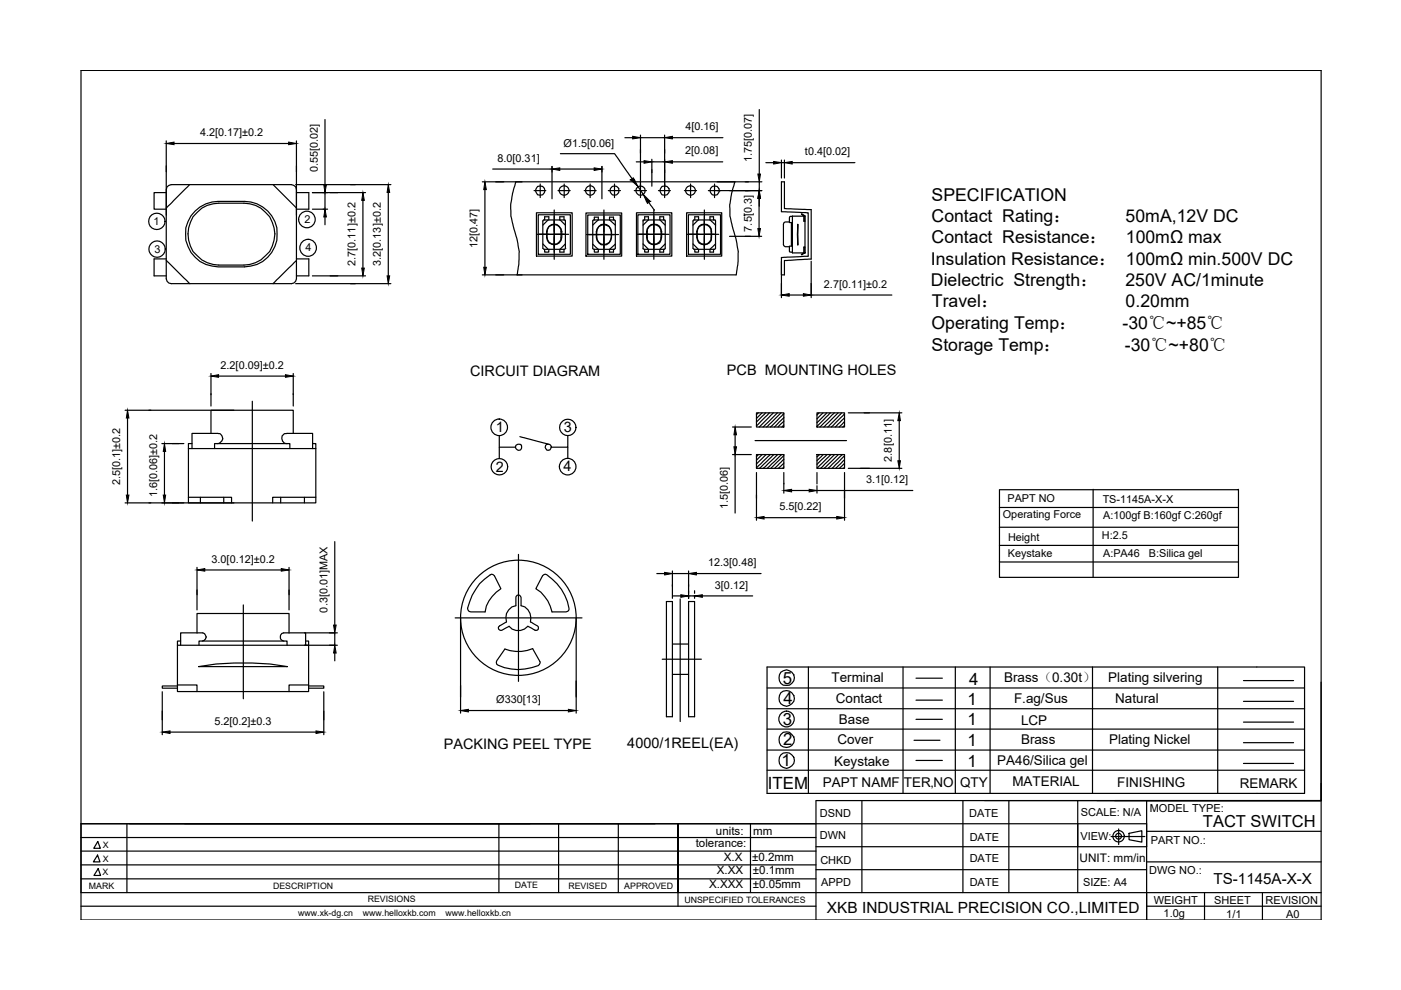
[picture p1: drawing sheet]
<svg xmlns="http://www.w3.org/2000/svg" width="297mm" height="210mm" viewBox="0 0 297 210" stroke-linecap="round" stroke-linejoin="round" font-family="sans-serif">
<g fill="none" stroke="#000" stroke-width=".25">
<path d="M35.2 35.2v10.4M35.4 39.6l.9-.5h24.9a1.3 1.3 0 0 1 1.7 1.5v17.7a1.37 1.37 0 0 1-.3 1.4 1.37 1.37 0 0 1-1.4 .4h-24.3a1.38 1.38 0 0 1-1.4-.3 1.38 1.38 0 0 1-.3-1.5v-18.1zM40.2 39.1l-5 5M57.9 39.1l5 5M62.7 39.1h12.6M62.9 35.2v10.4M105.1 38.6h5.6M109.4 38.6h46.4a15.3 15.3 0 0 0-.8 8.1l1.1 4.1a15.7 15.7 0 0 1-.1 7.5h-46.4l.4-2.4a18.7 18.7 0 0 0-1.2-7.9 14 14 0 0 1 .6-9.4zM114.5 39v2.9M117 35.3v6.8M118.8 32.6h10.4a1.04 1.04 0 0 1 1.4 .4l3.4 4.9M119.6 39v2.9"/>
<path d="M125.1 39v2.9M127.6 35.3v6.8M130.3 39v2.9M135.2 39.5l1.2 1.7M135.8 39v2.9M135.8 31.7v8M138.2 36v3.5M140.9 39v2.9M140.9 31.7v8M140.9 36v3.5M146.4 39v2.9M151.5 39v2.9"/>
<path d="M152 38.6h6.7M165.7 38.6h.6v5.6l5.7 .2v10.5l-5.7 .3v3.1h-.6v-3.7l5.7-.3v-9.2l-5.7-.2zM165.7 36.7v1M166.3 36.7v1M35.2 54.9h-2.5v3.6h2.5M35.2 40.8h-2.5v3.6h2.5M35.2 55.2l5 4.9M39.9 49.6h.1M41.4 44.7a8.4 8.4 0 0 1 6.2-2h2.5a12.8 12.8 0 0 1 4.4 .5 7 7 0 0 1 4.1 8.2 7 7 0 0 1-7.6 5.2h-3a10.7 10.7 0 0 1-5.6-1.2 6.9 6.9 0 0 1-1-10.7zM41.8 45a6.7 6.7 0 0 1 5.1-1.9h3.1a10.1 10.1 0 0 1 5.3 1 6.6 6.6 0 0 1 2.6 7.5 6.6 6.6 0 0 1-6.4 4.6h-3.9a7.8 7.8 0 0 1-6.7-2.9 6.6 6.6 0 0 1 .9-8.3zM58.3 49.6h.1M62.9 54.9h2.6v3.6h-2.6"/>
<path d="M62.9 40.8h2.6v3.6h-2.6M62.9 55.2l-5 4.9M66.2 44.4h2.4M66.2 58.5h5.4M68.6 40.8h-2.4h5.4M105.1 58.3h5.6M113.2 40.4h2.5M113.7 45.1h7.6v9.2h-7.6zM113.8 49.7h6.8M114.1 45.5h6.8v8.4h-6.8zM114.2 49.7h5.6M114.3 49.7h2.1"/>
<path d="M115.1 51.7l1.1 1.2M115.5 52.9v.6h.9v-.6M115.5 46.6v-.6h.9v.6M116.2 46.6l-1.1 1.1M116.4 48a1.57 1.57 0 0 1 1.9-.1 1.57 1.57 0 0 1 .6 1.8 1.52 1.52 0 0 1-1.1 2 1.52 1.52 0 0 1-1.8-1.4 3.6 3.6 0 0 1 .4-2.3zM116.4 48a1.69 1.69 0 0 1 2-.1 1.69 1.69 0 0 1 .7 1.8 1.69 1.69 0 0 1-1.6 2.2 1.69 1.69 0 0 1-1.6-2.2l.2-1.2zM117.5 46.7v2.4M117.5 50.2v2.3M117.5 49.7h2.1M117.5 44.5v10.5M117.5 45.8v7.7M117.5 47.6h.1"/>
<path d="M117.5 51.7v.1M118.3 40.4h2.6M118.7 52.9v.6h.9v-.6M118.7 46.6v-.6h.9v.6M118.7 46.6l1.2 1.1M119.9 52.6l-.1-6h-4.6l-.1 .2v5.3a.61 .61 0 0 0 .2 .7 .61 .61 0 0 0 .7 .1h3.7l.3-.3M119.9 51.7l-1.2 1.2M123.9 40.4h2.5M124.2 45.2h7.6v9.1h-7.6zM124.4 49.7h6.7M124.6 45.6h6.9v8.3h-6.9zM124.7 49.7h5.6"/>
<path d="M124.9 49.7h2.1M125.7 51.8l.5 .5a1.02 1.02 0 0 1 .7 1.2h-.9v-.6M125.7 46.7h4.7v6.1h-4.7zM126 46.6v-.6h.7a.52 .52 0 0 1-.1 .8l-.9 .9M127 48a1.62 1.62 0 0 1 1.9-.1 1.62 1.62 0 0 1 .7 1.8v.5a1.56 1.56 0 0 1-1.5 1.7 1.56 1.56 0 0 1-1.6-1.7v-1.1zM127 48a1.66 1.66 0 0 1 2-.1 1.66 1.66 0 0 1 .7 1.8 1.8 1.8 0 0 1-2.2 2.2 2.77 2.77 0 0 1-.5-3.9zM128 46.8v2.3M128 50.2v2.4M128 44.5v10.5M128 45.8v7.7M128 47.6h.1M128 51.8v.1"/>
<path d="M128.1 49.7h2M129 40.4h2.6M129.2 52.9v.6h.9v-.6M129.2 46.6v-.6h.9v.6M129.3 46.6l1.2 1.1M130.5 51.8l-1.2 1.1M134.5 40.4h2.6M134.9 45.1h7.5v9.2h-7.5zM135 49.7h6.8M135.2 45.5h6.9v8.4h-6.9zM135.4 49.7h5.6M135.5 49.7h2.1"/>
<path d="M136.3 46.6h4.7v6.2h-4.7zM136.3 51.7l1.1 1.2M136.7 52.9v.6h.8v-.6M136.7 46.6v-.6h.8v.6M137.4 46.6l-1.1 1.1M137.6 42.9l1.2 1.7M137.6 48a1.66 1.66 0 0 1 2-.2 1.66 1.66 0 0 1 .7 1.9v.6a1.59 1.59 0 0 1-1.7 1.6 1.59 1.59 0 0 1-1.5-1.7l.1-1.7zM137.7 48a1.56 1.56 0 0 1 1.9-.1 1.56 1.56 0 0 1 .6 1.8 1.54 1.54 0 0 1-1.5 2.1 1.54 1.54 0 0 1-1.5-2.1l.1-1.1zM138.6 46.7v2.4M138.6 50.2v2.3M138.6 44.5v10.5M138.6 45.8v7.7"/>
<path d="M138.6 47.6h.1M138.6 51.7v.1M138.8 49.7h1.9M139.6 40.4h2.5M139.9 52.9v.6h.8v-.6M139.9 46.6v-.6h.8v.6M139.9 46.6l1.1 1.1M141 51.7l-1.1 1.2M145.1 40.4h2.6M145.6 45.1h7.4v9.2h-7.4zM145.6 49.7h6.8M146 45.5h6.8v8.4h-6.8z"/>
<path d="M146 49.7h5.6M146.2 49.7h2M146.9 51.7l1.1 1.2M147.1 52.9h3.7a.63 .63 0 0 0 .7-.1 .63 .63 0 0 0 .2-.7v-5.5h-4.6l-.2 .2v5.8l.3 .3M147.3 52.9v.6h.8v-.6M147.3 46.6v-.6h.8v.6M148 46.6l-1.1 1.1M148.2 48a1.63 1.63 0 0 1 2-.2 1.63 1.63 0 0 1 .7 1.9 1.66 1.66 0 0 1-1.6 2.2 1.66 1.66 0 0 1-1.6-2.2v-.6zM148.2 48a1.57 1.57 0 0 1 2-.1 1.57 1.57 0 0 1 .6 1.8 1.52 1.52 0 0 1-1.2 2 1.52 1.52 0 0 1-1.8-1.4 3.6 3.6 0 0 1 .4-2.3zM149.3 46.7v2.4M149.3 50.2v2.3M149.3 49.7h2.2"/>
<path d="M149.3 44.5v10.5M149.3 45.8v7.7M149.3 47.6h.1M149.3 51.7v.1M150.2 40.4h2.6M150.5 52.9v.6h.8v-.6M150.5 46.6v-.6h.8v.6M150.6 46.6l1.1 1.1M151.7 51.7l-1.1 1.2M152 40.4h6.7M154.7 50.1h4.4M154.7 40.4h4.4"/>
<path d="M157.8 45.6v.1M165.7 55.4v7.2M167.4 47.1h-.9l-.3 .1-.1 .3v3.7a.84 .84 0 0 0 .1 1 .84 .84 0 0 0 1 .1h.2M167.8 47.2v5M168 52.2h-.6v1.2l.6 .1v.1h2.6l-.6 .4-.1-.1 .5-.3v-1.2h.2v1.2h.2M168 45.8h2.6M168 45.8l-.6 .2v.2v1h.6M168 45.8v7.7M169.1 47.6v4.4zM169.9 45.4l.7 .3v1.2h-.2v-.2a.98 .98 0 0 0-.5-1.3zM170.6 45.8l.1 7.8M170.6 52.4h.1"/>
<path d="M170.6 46.9h.1M172 55.4v7.2M62.7 60.1h12.6M31.6 87h18M36.5 94.1h2.5M40.7 94.1h-.8v12.5h27.1v-12.5h-.7M40.7 95.1h25.6M44.7 91.9v-4.9h17.5v4.9M44.7 83.5v2.6M45.5 95.1v-1h16v1M46 94.1a.93 .93 0 0 0 1-.6 .8 .8 0 0 0 .1-1.1 .89 .89 0 0 0-.9-.5h-5.5v3.2h-.8M53.5 85.1v25.4"/>
<path d="M60.9 94.1a1.09 1.09 0 0 1-1.1-1.1 .99 .99 0 0 1 1.1-1.1h5.4v3.2h.7M62.2 83.5v2.6M105.9 92.4v4.8M105.9 94.8h3.4M110.2 92.6l6 1.6M120.4 92.4v2.4h-3.4a.67 .67 0 0 0-1.1-.5 .67 .67 0 0 0 .2 1.1 .6 .6 0 0 0 .8-.5v-.1M120.4 94.8v2.4M160.1 93.4h19.4M160.4 87.5h5.8v3h-5.8zM160.4 96.4h5.8v2.9h-5.8zM160.8 87.5l-.4 .4M160.8 96.4l-.4 .4"/>
<path d="M161.6 87.5l-1.2 1.3M161.6 96.4l-1.2 1.2M162.3 87.5l-1.9 2M162.4 96.4l-2 2M163.1 87.5l-2.7 2.8M163.3 96.4l-2.9 2.8M163.9 87.5l-2.9 3M164.1 96.4l-3.1 2.9M164.8 87.5l-3 3M164.9 96.4l-3.1 2.9M165.6 87.5l-3.1 3M165.7 96.4l-3 2.9"/>
<path d="M166.2 87.7l-2.8 2.8M166.2 88.5l-2 2M166.2 89.3l-1.2 1.2M166.2 90.1l-.4 .4M166.2 96.6l-2.8 2.7M166.2 97.4l-2 1.9M166.2 98.2l-1.2 1.1M166.2 99l-.3 .3M173.2 87.5h5.9v3h-5.9zM173.2 96.4h5.9v2.9h-5.9zM173.7 87.5l-.5 .5M173.8 96.4l-.6 .4"/>
<path d="M174.5 87.5l-1.3 1.3M174.5 96.4l-1.3 1.3M175.3 87.5l-2.1 2.1M175.4 96.4l-2.2 2.1M176.1 87.5l-2.9 2.9M176.2 96.4l-3 2.9M176.9 87.5l-3.1 3M176.9 96.4l-2.9 2.9M177.7 87.5l-3 3M177.7 96.4l-3 2.9M178.5 87.5l-3 3M178.6 96.4l-3 2.9"/>
<path d="M179.1 87.7l-2.8 2.8M179.1 88.6l-2 1.9M179.1 89.4l-1.2 1.1M179.1 90.2l-.4 .3M179.1 96.6l-2.7 2.7M179.1 97.5l-1.9 1.8M179.1 98.2l-1.1 1.1M179.1 99.1l-.3 .2M179.9 87.5h4.4M179.9 99.3h4.4M31.6 106.6h18M36.5 106.6h2.5"/>
<path d="M39.9 105.4h9.2v1.2M42.5 105.4v1.2M47.4 105.4v1.2M59.5 105.4v1.2M64.5 105.4v1.2M67 105.4h-9.2v1.2M109.9 117.5v27M160.4 100.2v5.4M166.2 100.2v2.4M173.2 100.2v2.4M179.1 100.2v5.4M38.3 135.9l-.7 .1 .1 10.6h27.7v-10.7h-.6"/>
<path d="M38.3 136.8h26.5M41.8 125.1v4.2M41.8 134.2v-4.1h19.5v4.1M42.2 136.8v-.9h18.7v.9M42.9 135.9a.89 .89 0 0 0 .8-1.1 .89 .89 0 0 0-1.2-.6h-4.2v2.6h-.7M51.6 128.3v19.9M60.2 135.9a.89 .89 0 0 1-.7-1 .89 .89 0 0 1 1.1-.7h4.2v2.6h.6M61.3 125.1v4.2M64.5 134.2h6.5M64.5 136.8h6.5M96.5 131h26.9M97.6 131v16.8"/>
<path d="M101.7 123.8l1-1 1.6-1.1 .5 .4 1.4 2.7a7.3 7.3 0 0 0-3.3 4.9h-3.1l-.4-.1-.3-.6a12.8 12.8 0 0 1 2.6-5.2zM107 137.6a7.9 7.9 0 0 0 5.9-.1l1.6 3-.4 .6a10.3 10.3 0 0 1-8.8-.3v-.7zM109.6 126.2a.57 .57 0 0 1 .9 .5v1.7a2.92 2.92 0 0 1 2.1 3.5l1.3 .8a.52 .52 0 0 1 .3 .4 .52 .52 0 0 1-.3 .5l-.3 .1-1.6-.9a2.76 2.76 0 0 1-4.1 0 3.2 3.2 0 0 1-2 .8l-.2-.2a1.08 1.08 0 0 1 1-1.1l.6-.4a2.67 2.67 0 0 1 2.1-3.5v-1.7zM115 122.1l.6-.4a10.2 10.2 0 0 1 5 7.6l-.6 .4h-3a7.5 7.5 0 0 0-3.4-4.9zM122.2 131v16.8M140.4 139.8h8.3M141.3 127.5h1.3v24.5h-1.3zM142.6 136.6h3.4M142.6 123.9v3M144.2 127v26M146 127.5h1.3v24.5h-1.3zM146 123.9v3v-.5"/>
<path d="M147.3 126.4v.5M34.4 146.7v5.9M37.6 145.2h4.2v1.4M37.6 145.4l-3.2 .1v.4h3.2M42.1 141.3a56.3 56.3 0 0 1 18.8 0zM65.4 145.2h-4.1v1.4M65.4 145.4l3.3 .1v.4h-3.3M68.7 146.7v5.9M142.6 143h3.4M162.6 145.9h114M162.6 150.3h114M162.6 154.6h114"/>
<path d="M162.6 159h114M165.6 142.5a1.68 1.68 0 0 1 2.3 0 1.68 1.68 0 0 1 0 2.4 1.68 1.68 0 0 1-2.3 0 2.03 2.03 0 0 1 0-2.4zM171.4 141.4v26.8M191.5 141.4v26.8M193.8 157h5.5M194.2 148.4h5.6M194.2 152.5h5.6M194.2 143.8h5.6M202.6 141.4v26.8M209.9 141.4v26.8M231.6 141.4v26.8M258.2 141.4v26.8"/>
<path d="M263.6 153.1h10.7M263.6 157.5h10.7M263.6 144.3h10.7M263.6 148.7h10.7M266.5 141.4h-103.9v26.8M17.2 174.7h225.9M17.2 177.6h155.8M26.9 174.7v14.6M105.8 174.7v14.6M118.4 174.7v14.6M131.1 174.7v14.6M159.1 174.7v14.6"/>
<path d="M162.6 163.3h114M173 169.7h107.1h-37v25.4M173 179.5h70.1M173 169.8v25.3M182.7 169.7v19.6M194.2 161.2h5.6M204.2 169.7v19.6M213.9 169.7v19.6M228.5 169.7v19.6M235.6 177.4h7.1M239.4 176.7l2.7-.6v2.4l-2.7-.5zM243.1 176.3h37"/>
<path d="M263.6 161.9h10.7M17.2 195.1v-180.2h262.9v180.2M17.2 192.1h155.8M17.2 189.3h262.9M17.2 183.4h155.8M17.2 186.3h155.8M17.2 180.5h155.8M143.7 189.3v-14.6v17.4M173 184.4h70.1M243.1 192.1h37M243.1 182.7h37M255.4 189.3v5.8"/>
<path d="M267.7 189.3v5.8"/>
<circle cx="33.3" cy="46.9" r="1.74"/>
<circle cx="33.3" cy="52.8" r="1.73"/>
<circle cx="65.1" cy="46.5" r="1.76"/>
<circle cx="65.3" cy="52.5" r="1.78"/>
<circle cx="114.6" cy="40.4" r=".98"/>
<circle cx="119.6" cy="40.4" r="1.02"/>
<circle cx="125.1" cy="40.4" r=".99"/>
<circle cx="130.3" cy="40.4" r=".98"/>
<circle cx="135.8" cy="40.4" r=".97"/>
<circle cx="140.9" cy="40.4" r=".98"/>
<circle cx="146.4" cy="40.4" r="1.02"/>
<circle cx="151.5" cy="40.4" r=".98"/>
<circle cx="105.8" cy="90.6" r="1.76"/>
<circle cx="105.9" cy="99" r="1.74"/>
<circle cx="110" cy="94.8" r=".7"/>
<circle cx="120.4" cy="98.9" r="1.76"/>
<circle cx="120.4" cy="90.6" r="1.73"/>
<circle cx="109.9" cy="131" r="12.2"/>
<circle cx="166.7" cy="148" r="1.66"/>
<circle cx="166.8" cy="152.4" r="1.65"/>
<circle cx="166.8" cy="156.9" r="1.66"/>
<circle cx="166.8" cy="161.2" r="1.67"/>
</g>
<!-- layer: 0 -->
<g fill="none" stroke="#000" stroke-width=".25">
<path d="M35.2 29.9v6.5M36.9 30.4h24.3M62.9 29.9v6.5M68.9 25.3v13.9M74.3 39.1h8.6M102.3 38.6h4.5M104.5 35.8h12.5M117 35.3v1.2M118.7 35.8h7.3M127.6 35.3v1.2M132.5 29.2h1.6M134.9 34.3h1.7"/>
<path d="M135.8 28.6v3.9M135.8 29.2h5.1M138.2 33.8v2.8M138.2 34.3h2.7M140.9 28.6v3.9M140.9 33.8v2.8M142.6 29.2h10.7M142.6 34.3h10.6M158 38.6h3.5M161 23.2v13.7M161 38.6v1.8M162.4 34.5h1.6"/>
<path d="M165.7 33.9v2.7M165.7 34.5h.6M166.3 33.9v2.7M168 34.5h13.3M68.5 44.4h1M68.5 40.8h1M68.9 40.8v3.6M68.9 46v1.7M70 40.8h7.5M70 58.5h7.5M76.9 42.5v14.3M82.3 40.8v17.7"/>
<path d="M102.3 58.3h4.5M102.8 40.2v16.5M158 40.4h3.5M158 50.1h3.5M160.9 42.1v6.4M161 42.1v1.6M44.7 79.2v4.5M46.3 79.7h14.2M62.2 79.2v4.5M74.3 60.1h8.6M165.7 60.1v3M167.3 62.6h3"/>
<path d="M172 60.1v3M172 62.6h17.1M26.5 87h5.5M27 88.6v16.4M34.3 94.1h3.6M34.9 95.7v9.3M155.3 90.5h4M155.3 96.4h4M155.9 92.2v2.5M155.9 96.4v12.4M182.4 99.3h8.8M183.2 87.5h8"/>
<path d="M190.7 89.2v8.5M26.5 106.6h5.5M34.3 106.6h3.6M71 114.8v17.7M160.4 104.9v5.4M162 109.8h15.4M166.2 102.5v2M167.8 104h3.8M173.2 103v1.5M173.2 104h20.3M179.1 104v6.3M211.9 107.6h50.7"/>
<path d="M211.9 111.8h50.7M211.9 115.6h50.7M211.9 119.2h50.7M231.8 103.7v18.7M262.6 103.7v18.7h-50.7v-18.6h50.7M41.8 120.3v5.8M43.4 120.8h16.2M61.3 120.3v5.8M69.8 136.8h1.7M69.8 134.2h1.7M71 134.2v2.6M71 138.5v1.6"/>
<path d="M139.3 121.6h1.6M142.6 121.1v3.2M142.6 121.6h3.4M142.7 126.4h1.6M146 121.1v3.2M146 125.3v.5M146 126.4h1.3M147.3 125.3v.5M147.6 121.6h13.8M148.9 126.4h10.7M34.4 150.8v5M36.1 155.2h30.9"/>
<path d="M68.7 150.8v5M97.6 145.3v5.9M99.3 150.7h21.2M122.2 144.4v6.8M266.5 141.4h10.1v26.8h-114M280.1 144.6v25.1h-71.3M17.2 174.7h155.8M20.7 178.4l.6 1.5h-1.4zM237.2 175.8v3.3M280.1 166.1v3.6h-47.5M17.2 195.1h262.9M20.7 181.3l.5 1.4h-1.4z"/>
<path d="M20.8 184.2l.5 1.4h-1.4z"/>
<circle cx="237.2" cy="177.3" r="1.21"/>
<circle cx="237.2" cy="177.3" r=".61"/>
</g>
<g fill="#000" stroke="#000" stroke-width=".21">
<path d="M133.7 38.1l.6-.4 .2 .4zM133.7 38.1l1.5 1.4-.7-1.4z"/>
<path d="M136.4 41.2l1.5 1.5h-.8zM137.1 42.7l.2 .4 .6-.4z"/>
</g>
<!-- layer: 0 -->
<g fill="#000" stroke="#000" stroke-width=".21">
<path d="M35.2 30.4l1.7-.3v.6zM61.2 30.1l1.7 .3-1.7 .3zM68.7 39.2h.5l-.3 1.6zM117 35.8l1.7-.2v.5zM126 35.6l1.6 .2-1.6 .3zM134.1 28.9l1.7 .3-1.7 .2zM136.6 34.1l1.6 .2-1.6 .3zM140.9 29.2l1.7-.3v.5zM140.9 34.3l1.7-.2v.5zM160.7 36.9h.5l-.2 1.7zM164 34.2l1.7 .3-1.7 .3zM166.3 34.5l1.7-.3v.6z"/>
<path d="M68.9 44.4l.3 1.6h-.5zM76.7 56.8h.5l-.3 1.7zM76.9 40.8l.3 1.7h-.5zM82.1 58.5h.5l-.3 1.6zM82.3 39.1l.3 1.7h-.5zM102.8 38.6l.3 1.6h-.5zM102.6 56.7h.5l-.3 1.6zM161 40.4l.2 1.7h-.5zM160.9 40.4l.3 1.7h-.5zM160.7 48.5h.5l-.3 1.6zM44.7 79.7l1.6-.3v.6zM60.5 79.4l1.7 .3-1.7 .3z"/>
<path d="M165.7 62.6l1.6-.3v.5zM170.3 62.3l1.7 .3-1.7 .2zM27 87l.3 1.6h-.5zM34.9 94.1l.2 1.6h-.5zM155.9 90.5l.3 1.7h-.6zM155.6 94.7h.6l-.3 1.7zM190.4 97.7h.5l-.2 1.6zM190.7 87.5l.2 1.7h-.5zM26.8 105h.5l-.3 1.6zM34.6 105h.5l-.2 1.6zM160.4 109.8l1.6-.3v.6zM166.2 104l1.6-.3v.6z"/>
<path d="M171.6 103.7l1.6 .3-1.6 .3zM177.4 109.5l1.7 .3-1.7 .3zM41.8 120.8l1.6-.2v.5zM59.6 120.6l1.7 .2-1.7 .3zM71 136.8l.3 1.7h-.6zM70.7 132.5h.6l-.3 1.7zM140.9 121.4l1.7 .2-1.7 .3zM144.3 126.1l1.7 .3-1.7 .2zM146 121.6l1.6-.2v.5zM147.3 126.4l1.6-.3v.5zM34.4 155.2l1.7-.2v.5zM67 155l1.7 .2-1.7 .3z"/>
<path d="M97.6 150.7l1.7-.3v.5zM120.5 150.4l1.7 .3-1.7 .2z"/>
</g>
<g font-size="3.7">
<text x="197.5" y="42.6">SPECIFICATION</text>
<text x="197.5" y="47.1">Contact Rating：</text>
<text x="238.7" y="47.1">50mA,12V DC</text>
<text x="197.5" y="51.6">Contact Resistance：</text>
<text x="238.7" y="51.6">100mΩ max</text>
<text x="197.3" y="56.1">Insulation Resistance： 100mΩ min.500V DC</text>
<text x="197.4" y="60.6">Dielectric Strength：</text>
<text x="197.6" y="65.1">Travel：</text>
<text x="238.6" y="60.6">250V AC/1minute</text>
<text x="238.7" y="65.1">0.20mm</text>
<text x="197.5" y="69.7">Operating Temp：</text>
<text x="238" y="69.7">-30℃~+85℃</text>
<text x="197.5" y="74.3">Storage Temp：</text>
<text x="238.5" y="74.3">-30℃~+80℃</text>
</g>
<g font-size="3.6">
<text x="166" y="145">5</text>
<text x="166.1" y="149.3">4</text>
<text x="205.1" y="149.4">1</text>
<text x="205.5" y="145.2">4</text>
<text x="166" y="153.8">3</text>
<text x="205.1" y="153.7">1</text>
<text x="166" y="158.1">2</text>
<text x="205.1" y="158.2">1</text>
<text x="162.8" y="167.4">ITEM</text>
<text x="165.7" y="162.5">1</text>
<text x="205.1" y="162.6">1</text>
</g>
<text font-size="3.5" x="255" y="175.3">TACT SWITCH</text>
<text font-size="3.3" x="175.3" y="193.5">XKB INDUSTRIAL PRECISION CO.,LIMITED</text>
<text font-size="3.2" x="257.3" y="187.4">TS-1145A-X-X</text>
<g font-size="3.1">
<text x="99.7" y="79.8">CIRCUIT DIAGRAM</text>
<text x="154.1" y="79.4">PCB MOUNTING HOLES</text>
<text x="105.1" y="91.6">1</text>
<text x="119.5" y="91.6">3</text>
<text x="105.1" y="100">2</text>
<text x="119.5" y="99.9">4</text>
<text x="94.1" y="158.9">PACKING PEEL TYPE</text>
<text x="133" y="158.7">4000/1REEL(EA)</text>
</g>
<g font-size="2.9">
<text x="176.3" y="144.5">Terminal</text>
<text x="177.2" y="149">Contact</text>
<text x="212.9" y="144.6">Brass（0.30t）</text>
<text x="215" y="149.1">F.ag/Sus</text>
<text x="235" y="144.6">Plating silvering</text>
<text x="236.5" y="149.1">Natural</text>
<text x="177.9" y="153.4">Base</text>
<text x="216.5" y="153.7">LCP</text>
<text x="177.5" y="157.7">Cover</text>
<text x="216.5" y="157.8">Brass</text>
<text x="235.1" y="157.7">Plating Nickel</text>
<text x="174.4" y="166.9">PAPT NAMF TER‚NO QTY</text>
<text x="176.9" y="162.3">Keystake</text>
<text x="211.4" y="162.3">PA46/Silica gel</text>
<text x="214.7" y="166.7">MATERIAL</text>
<text x="236.9" y="166.9">FINISHING</text>
<text x="262.9" y="167.2">REMARK</text>
</g>
<g font-size="2.5">
<text x="147.5" y="179.6">tolerance:</text>
<text x="151.8" y="176.9">units:</text>
<text x="159.7" y="176.9">mm</text>
<text x="152" y="185.4">X.XX</text>
<text x="153.5" y="182.6">X.X</text>
<text x="159.5" y="182.6">±0.2mm</text>
<text x="159.6" y="185.4">±0.1mm</text>
<text x="228.9" y="182.9">UNIT: mm/in</text>
<text x="150.4" y="188.2">X.XXX</text>
<text x="159.6" y="188.2">±0.05mm</text>
</g>
<g font-size="2.3">
<text x="42.4" y="28.9">4.2[0.17]±0.2</text>
<text x="145.3" y="27.6">4[0.16]</text>
<text x="105.5" y="34.3">8.0[0.31]</text>
<text x="119.5" y="31.1">Ø1.5[0.06]</text>
<text x="145.3" y="32.8">2[0.08]</text>
<text x="159.4" y="34.4" transform="rotate(-90 159.4 34.4)">1.75[0.07]</text>
<text x="170.7" y="32.9">t0.4[0.02]</text>
<text x="67.4" y="36.5" transform="rotate(-90 67.4 36.5)">0.55[0.02]</text>
<text x="32.5" y="47.7">1</text>
<text x="64.6" y="47.3">2</text>
<text x="32.8" y="53.6">3</text>
<text x="64.8" y="53.2">4</text>
<text x="101.2" y="52.6" transform="rotate(-90 101.2 52.6)">12[0.47]</text>
<text x="159.4" y="49.1" transform="rotate(-90 159.4 49.1)">7.5[0.3]</text>
<text x="75.4" y="56.3" transform="rotate(-90 75.4 56.3)">2.7[0.11]±0.2</text>
<text x="80.8" y="56.3" transform="rotate(-90 80.8 56.3)">3.2[0.13]±0.2</text>
<text x="174.7" y="61">2.7[0.11]±0.2</text>
<text x="46.8" y="78.2">2.2[0.09]±0.2</text>
<text x="189.1" y="97.9" transform="rotate(-90 189.1 97.9)">2.8[0.11]</text>
<text x="25.5" y="102.9" transform="rotate(-90 25.5 102.9)">2.5[0.1]±0.2</text>
<text x="33.3" y="105.4" transform="rotate(-90 33.3 105.4)">1.6[0.06]±0.2</text>
<text x="154.3" y="107.9" transform="rotate(-90 154.3 107.9)">1.5[0.06]</text>
<text x="183.6" y="102.5">3.1[0.12]</text>
<text x="213.6" y="106.5">PAPT NO</text>
<text x="233.8" y="106.7">TS-1145A-X-X</text>
<text x="165.3" y="108.2">5.5[0.22]</text>
<text x="212.6" y="109.8">Operating Force</text>
<text x="233.9" y="110.1">A:100gf B:160gf C:260gf</text>
<text x="44.9" y="119.3">3.0[0.12]±0.2</text>
<text x="213.7" y="118.1">Keystake</text>
<text x="213.7" y="114.6">Height</text>
<text x="233.6" y="114.4">H:2.5</text>
<text x="233.9" y="118.1">A:PA46</text>
<text x="243.6" y="118.1">B:Silica gel</text>
<text x="150.1" y="120">12.3[0.48]</text>
<text x="151.6" y="124.8">3[0.12]</text>
<text x="69.4" y="129.9" transform="rotate(-90 69.4 129.9)">0.3[0.01]MAX</text>
<text x="105.2" y="149.1">Ø330[13]</text>
<text x="45.5" y="153.7">5.2[0.2]±0.3</text>
<text x="173.8" y="173.1">DSND</text>
<text x="205.5" y="173.3">DATE</text>
<text x="229.1" y="173.1">SCALE: N/A</text>
<text x="243.8" y="172.1">MODEL TYPE:</text>
<text x="173.8" y="177.8">DWN</text>
<text x="205.6" y="178.3">DATE</text>
<text x="229.1" y="178.1">VIEW:</text>
<text x="244" y="178.9">PART NO.:</text>
<text x="173.9" y="183.2">CHKD</text>
<text x="205.6" y="182.9">DATE</text>
<text x="243.7" y="185.3">DWG NO.:</text>
<text x="174.1" y="187.8">APPD</text>
<text x="205.6" y="187.8">DATE</text>
<text x="229.6" y="187.8">SIZE: A4</text>
<text x="244.6" y="191.7">WEIGHT</text>
<text x="257.5" y="191.7">SHEET</text>
<text x="268.3" y="191.6">REVISION</text>
<text x="246.7" y="194.3">1.0g</text>
<text x="260" y="194.7">1/1</text>
<text x="272.7" y="194.6">A0</text>
</g>
<g font-size="1.9">
<text x="21.8" y="179.8">X</text>
<text x="21.7" y="185.6">X</text>
<text x="21.8" y="182.8">X</text>
<text x="18.9" y="188.5">MARK</text>
<text x="57.9" y="188.4">DESCRIPTION</text>
<text x="78" y="191.3">REVISIONS</text>
<text x="109.1" y="188.3">DATE</text>
<text x="120.5" y="188.4">REVISED</text>
<text x="132.4" y="188.5">APPROVED</text>
<text x="145.1" y="191.5">UNSPECIFIED TOLERANCES</text>
<text x="63.2" y="194.2">www.xk-dg.cn</text>
<text x="76.9" y="194.2">www.helloxkb.com</text>
<text x="94.5" y="194.2">www.helloxkb.cn</text>
</g>
</svg>
